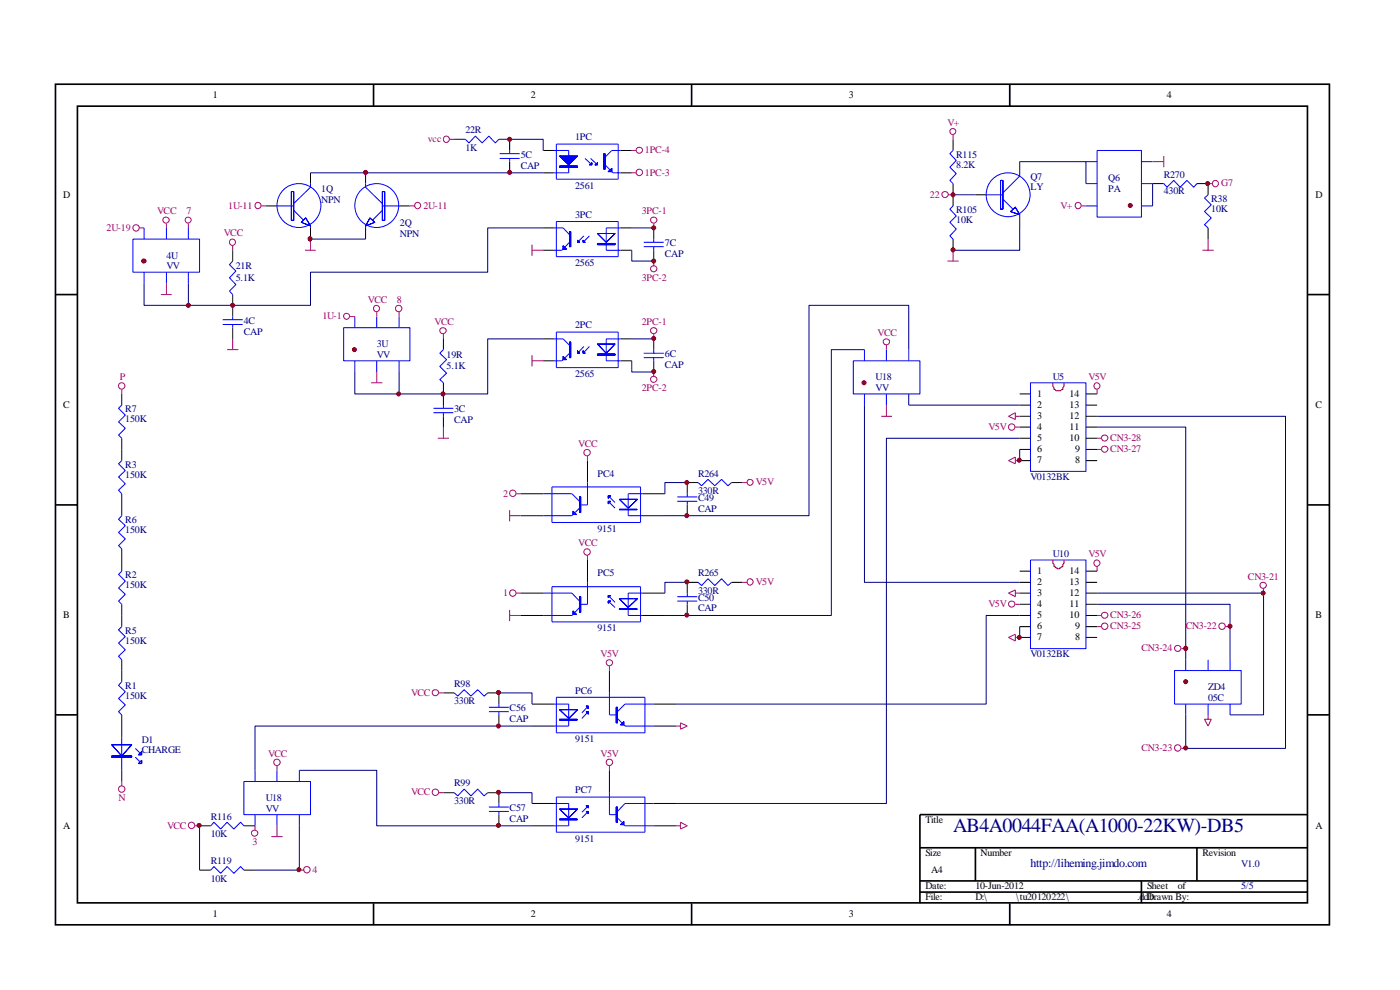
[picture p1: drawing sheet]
<svg xmlns="http://www.w3.org/2000/svg" width="297mm" height="210mm" viewBox="0 0 297 210" stroke-linecap="round" stroke-linejoin="round" font-family="sans-serif">
<g fill="none" stroke="#000" stroke-width=".35">
<path d="M11.8 17.9h270.2v178.3h-270.2zM79.2 17.9v4.6M146.7 17.9v4.6M214.2 17.9v4.6M16.4 22.5h261v169h-261zM11.8 62.5h4.6M277.5 62.5h4.6M11.8 107.1h4.6M277.5 107.1h4.6M11.8 151.6h4.6M277.5 151.6h4.6M195.2 179.8h82.3"/>
<path d="M206.9 179.8v7.1M253.9 179.8v7.1M277.5 172.8h-82.3v18.8M79.2 191.6v4.7M146.7 191.6v4.7M195.2 186.9h82.3M195.2 189.2h82.3M214.2 191.6v4.7M242.1 186.9v4.7"/>
</g>
<g fill="none" stroke="#000" stroke-width=".21">
<path d="M65.9 36.7v2.2M77.6 36.7v2.2M96.4 29.5h2.3M105.8 29.5h2.3v2.4M108.1 34.3v2.4M115.2 31.9h2.3M115.2 36.7h2.3M131.7 31.9h2.3M131.7 36.7h2.3M202.2 29.5v2.4M202.2 38.9v4.8M216.3 34.3v2.4"/>
<path d="M244.5 38.9h2.4M253.9 38.9h2.4v2.4M49.4 53.1v2.3M56.4 43.7h2.4M65.9 48.3v2.4M77.6 48.3v2.4M84.7 43.7h2.3M115.2 48.3h2.3M115.2 53.1h2.3M131.7 48.3h2.3M131.7 53.1h2.3M138.7 48.3v2.4"/>
<path d="M138.7 53.1v2.3M202.2 50.7v2.4M206.9 41.3h2.3M216.3 46.1v2.2M256.3 48.3v2.4M49.4 62.5v4.6M49.4 69.5v2.4M94.1 71.9v2.3M115.2 71.9h2.3M115.2 76.5h2.3M131.7 71.9h2.3M131.7 76.5h2.3"/>
<path d="M138.7 71.9v2.3M138.7 76.5v2.4M25.8 83.6v2.3M25.8 93v4.7M94.1 81.2v4.7M94.1 88.3v2.3M124.6 97.7v4.7M216.3 83.6h2.3M216.3 85.9h2.3M216.3 88.3h2.3M216.3 90.6h2.3M216.3 93h2.3"/>
<path d="M216.3 95.3h2.3M216.3 97.7h2.3M230.4 83.6h2.3M230.4 85.9h2.3M230.4 88.3h2.3M230.4 90.6h2.3M230.4 93h2.3M230.4 95.3h2.3M230.4 97.7h2.3M25.8 104.7v4.7M25.8 116.4v4.8M110.5 104.7h4.7"/>
<path d="M110.5 109.4h4.7M124.6 118.8v4.7M136.4 104.7h4.7M136.4 109.4h4.7M145.8 107.1v2.3M148.1 102.4h-2.3v2.3M155.2 102.4h2.3M25.8 128.2v4.7M25.8 140v4.6M110.5 125.8h4.7M110.5 130.6h4.7M136.4 125.8h4.7"/>
<path d="M136.4 130.6h4.7M145.8 128.2v2.4M148.1 123.5h-2.3v2.3M155.2 123.5h2.3M216.3 125.8h2.3M216.3 130.6h2.3M216.3 123.5h2.3M216.3 121.2h2.3M216.3 128.2h2.3M216.3 132.9h2.3M216.3 135.2h2.3M230.4 125.8h2.3"/>
<path d="M230.4 130.6h2.3M230.4 123.5h2.3M230.4 121.2h2.3M230.4 128.2h2.3M230.4 132.9h2.3M230.4 135.2h2.3M25.8 151.6v4.8M94.1 147h2.3M103.5 147h2.3v2.4M105.8 151.6v2.4M112.9 149.4h4.6M112.9 154h4.6"/>
<path d="M129.3 142.2v4.8M138.7 149.4h4.7M138.7 154h4.7M25.8 163.4v2.4M42.3 175.2h2.4M51.7 175.2h2.4M94.1 168.1h2.3M103.5 168.1h2.3v2.3M105.8 172.8v2.4M112.9 170.4h4.6M112.9 175.2h4.6M129.3 163.4v4.7"/>
<path d="M138.7 170.4h4.7M138.7 175.2h4.7M42.3 184.6h2.4M51.7 184.6h2.4"/>
</g>
<g fill="none" stroke="#00f" stroke-width=".21">
<path d="M65.9 38.9v.8l-3.6 3.5M77.6 38.9v.8l3.5 3.5M98.7 29.5l.8 .8 1.3-1.4 1.5 1.4 1.4-1.4 1.4 1.4 .7-.8M106 32.6h4.2M106 33.6h4.2M108.1 31.9v.7M108.1 33.6v.7M117.5 31.9h3.1v4.8h-3.1M118 30.6h13.1v7.4h-13.1zM124.1 33.6l1.5 1.4M125.3 33.6l1.4 1.4M128.4 35l1.6 1.7h1.7"/>
<path d="M131.7 31.9h-1.9l-1.4 1.5M202.2 31.9l-.7 .7 1.4 1.4-1.4 1.5 1.4 1.3-1.4 1.5 .7 .6M216.3 36.7v.6l-3.5 3.6M230.4 38.9h2.3M230.4 34.3h2.3M232.7 31.9h9.4v14.2h-9.4zM242.1 38.9h2.4M242.1 34.3h2.4M246.9 38.9l.7 .8 1.4-1.4 1.4 1.4 1.4-1.4 1.4 1.4 .7-.8M28.2 50.7h14.1v7h-14.1zM30.6 48.3v2.4M30.6 57.7v2.4"/>
<path d="M35.3 48.3v2.4M35.3 57.7v2.4M40 48.3v2.4M40 57.7v2.4M49.4 55.4l-.7 .7 1.3 1.4-1.3 1.4 1.3 1.5-1.3 1.3 .7 .8M58.8 43.7h3.5M62.3 44.6l2.1 2.1M65.9 47.9v.4M77.6 47.9v.4M81.1 43.7h3.6M81.1 44.6l-2.1 2.1M117.5 48.3h2l1.3 1.5"/>
<path d="M118 47h13.1v7.4h-13.1zM120.8 51.4l-1.6 1.7h-1.7M123.9 50l-1.4 1.4M125.1 50l-1.4 1.4M131.7 48.3h-3.1v4.8h3.1M136.6 51.4h4.2M136.6 52.3h4.2M138.7 50.7v.7M138.7 52.3v.8M202.2 43.7l-.7 .7 1.4 1.4-1.4 1.4 1.4 1.4-1.4 1.4 .7 .7M209.2 41.3h3.6M212.8 42.2l2.1 2.2"/>
<path d="M216.3 45.6v.5M230.4 43.7h2.3M242.1 43.7h2.4M256.3 41.3l-.8 .7 1.5 1.4-1.5 1.5 1.5 1.3-1.5 1.5 .8 .6M47.2 67.8h4.3M47.2 68.8h4.3M49.4 67.1v.7M49.4 68.8v.7M72.9 69.5h14.1v7h-14.1zM75.3 67.1v2.4M75.3 76.5v2.4M79.9 67.1v2.4"/>
<path d="M79.9 76.5v2.4M84.7 67.1v2.4M84.7 76.5v2.4M94.1 74.2l-.8 .7 1.4 1.4-1.4 1.4 1.4 1.5-1.4 1.3 .8 .7M117.5 71.9h2l1.3 1.3M118 70.4h13.1v7.6h-13.1zM120.8 74.9l-1.6 1.6h-1.7M123.9 73.5l-1.4 1.4M125.1 73.5l-1.4 1.4M131.7 71.9h-3.1v4.6h3.1M136.6 74.9h4.2M136.6 75.9h4.2"/>
<path d="M138.7 74.2v.7M138.7 75.9v.6M181 76.5h14.2v7.1h-14.2zM183.4 74.2v2.3M188 74.2v2.3M192.8 74.2v2.3M25.8 97.7l-.7 .7 1.5 1.4-1.5 1.4 1.5 1.4-1.5 1.4 .7 .7M25.8 85.9l-.7 .7 1.5 1.5-1.5 1.4 1.5 1.3-1.5 1.5 .7 .7M91.9 86.6h4.3M91.9 87.5h4.3M94.1 85.9v.7M94.1 87.5v.8"/>
<path d="M183.4 83.6v2.3M188 83.6v2.3M218.6 81.2h11.8v18.8h-11.8zM25.8 109.4l-.7 .8 1.5 1.3-1.5 1.4 1.5 1.4-1.5 1.4 .7 .7M115.2 104.7h6.1l1.6 1.6M117.1 103.3h18.8v7.5h-18.8zM121.6 109.1l-.3 .3h-6.1M122.9 107.8l-.9 .9M124.6 102.4v4.7h-1.7M129 106.3l1.5 1.5M129 105.2l1.5 1.4M136.4 104.7h-3.1v4.7h3.1"/>
<path d="M143.7 105.4h4.2M143.7 106.3h4.2M145.8 104.7v.7M145.8 106.3v.8M148.1 102.4l.7 .6 1.4-1.3 1.4 1.3 1.5-1.3 1.3 1.3 .8-.6M218.6 118.8h11.8v18.8h-11.8zM25.8 121.2l-.7 .6 1.5 1.5-1.5 1.4 1.5 1.4-1.5 1.4 .7 .7M25.8 132.9l-.7 .7 1.5 1.4-1.5 1.4 1.5 1.4-1.5 1.4 .7 .8M115.2 125.8h6.1l1.6 1.7M117.1 124.5h18.8v7.4h-18.8zM121.6 130.3l-.3 .3h-6.1M122.9 128.9l-.9 1"/>
<path d="M124.6 123.5v4.7h-1.7M129 127.5l1.5 1.4M129 126.3l1.5 1.5M136.4 125.8h-3.1v4.8h3.1M143.7 126.6h4.2M143.7 127.5h4.2M145.8 125.8v.8M145.8 127.5v.7M148.1 123.5l.7 .7 1.4-1.4 1.4 1.4 1.5-1.4 1.3 1.4 .8-.7M251.5 140v2.2M256.3 140v2.2M260.9 140v2.2"/>
<path d="M25.8 144.6l-.7 .8 1.5 1.3-1.5 1.5 1.5 1.3-1.5 1.5 .7 .6M25.8 156.4v7M28.7 158.7l.9 1M96.4 147l.7 .7 1.4-1.4 1.4 1.4 1.4-1.4 1.4 1.4 .8-.7M103.7 150h4.2M103.7 151h4.2M105.8 149.4v.6M105.8 151v.6M117.5 149.4h3.1v4.6h-3.1M118 147.9h18.8v7.5h-18.8zM124.8 151l-1.4 1.4M124.8 149.8l-1.4 1.4"/>
<path d="M129.3 147v4.6h1.7M131 152.4l.9 .9M132.3 153.8l.3 .2h6.1M138.7 149.4h-6.1l-1.6 1.6M249.2 142.2h14.1v7.2h-14.1zM251.5 149.4v2.2M256.3 149.4v2.2M260.9 149.4v2.2M28.7 160.6l.9 .9M44.7 175.2l.7-.8 1.4 1.5 1.4-1.5 1.4 1.5 1.5-1.5 .6 .8M51.7 165.8h14.2v7h-14.2zM54.1 163.4v2.4"/>
<path d="M54.1 172.8v2.4M58.8 163.4v2.4M58.8 172.8v2.4M63.5 163.4v2.4M96.4 168.1l.7 .7 1.4-1.4 1.4 1.4 1.4-1.4 1.4 1.4 .8-.7M103.7 171.2h4.2M103.7 172.1h4.2M105.8 170.4v.8M105.8 172.1v.7M117.5 170.4h3.1v4.8h-3.1M118 169.1h18.8v7.4h-18.8zM124.8 172.1l-1.4 1.4"/>
<path d="M124.8 170.9l-1.4 1.4M129.3 168.1v4.7h1.7M131 173.5l.9 .9M132.3 174.9l.3 .3h6.1M138.7 170.4h-6.1l-1.6 1.7M44.7 184.6l.7-.8 1.4 1.5 1.4-1.5 1.4 1.5 1.5-1.5 .6 .8"/>
<circle cx="63.4" cy="43.6" r="4.7"/>
<circle cx="79.9" cy="43.6" r="4.7"/>
<circle cx="213.9" cy="41.3" r="4.7"/>
</g>
<path d="M118.7 33.1h3.8l-1.9 1.9zM118.7 33.1h3.8l-1.9 1.9z" fill="#00f" stroke="#00f" stroke-width=".21"/>
<g fill="#00f" stroke="#00f" stroke-width=".21">
<path d="M118.7 35.2h3.8v.3h-3.8zM118.7 35.2h3.8v.3h-3.8z" fill-rule="evenodd"/>
<path d="M126.2 35h.5v-.5zM126.2 35h.5v-.5z" fill-rule="evenodd"/>
<path d="M125.1 35h.5v-.5zM125.1 35h.5v-.5z" fill-rule="evenodd"/>
<path d="M128.1 32.6v3.3h.3v-3.3zM128.1 32.6v3.3h.3v-3.3z" fill-rule="evenodd"/>
<path d="M129 36.4l.8-.7v.7zM129 36.4l.8-.7v.7z" fill-rule="evenodd"/>
<path d="M118.7 171.6h3.8l-1.9 1.9zM118.7 171.6h3.8l-1.9 1.9z" fill-rule="evenodd"/>
<path d="M118.7 173.7v.2h3.7v-.2zM118.7 173.7v.2h3.7v-.2z" fill-rule="evenodd"/>
<path d="M124.4 170.9h.4v.5zM124.4 170.9h.4v.5z" fill-rule="evenodd"/>
<path d="M124.4 172.1h.4v.5zM124.4 172.1h.4v.5z" fill-rule="evenodd"/>
<path d="M132.3 174.2v.7h-.6zM132.3 174.2v.7h-.6z" fill-rule="evenodd"/>
<path d="M130.7 171.2v3.2h.3v-3.2zM130.7 171.2v3.2h.3v-3.2z" fill-rule="evenodd"/>
<path d="M118.7 150.5h3.8l-1.9 1.9zM118.7 150.5h3.8l-1.9 1.9z" fill-rule="evenodd"/>
<path d="M118.7 152.6v.1h3.7v-.1zM118.7 152.6v.1h3.7v-.1z" fill-rule="evenodd"/>
<path d="M124.4 149.8h.4v.5zM124.4 149.8h.4v.5z" fill-rule="evenodd"/>
<path d="M124.4 151h.4v.5zM124.4 151h.4v.5z" fill-rule="evenodd"/>
<path d="M132.3 153.1v.7h-.6zM132.3 153.1v.7h-.6z" fill-rule="evenodd"/>
<path d="M130.7 150v3.3h.3v-3.3zM130.7 150v3.3h.3v-3.3z" fill-rule="evenodd"/>
<path d="M126.7 49.5l1.9 1.9 1.9-1.9zM126.7 49.5l1.9 1.9 1.9-1.9z" fill-rule="evenodd"/>
<path d="M126.7 51.6v.3h3.8v-.3zM126.7 51.6v.3h3.8v-.3z" fill-rule="evenodd"/>
<path d="M122.5 51l.4 .4h-.4zM122.5 51l.4 .4h-.4z" fill-rule="evenodd"/>
<path d="M123.7 51l.4 .4h-.4zM123.7 51l.4 .4h-.4z" fill-rule="evenodd"/>
<path d="M120.8 49.1v3.2h.3v-3.2zM120.8 49.1v3.2h.3v-3.2z" fill-rule="evenodd"/>
<path d="M119.5 52.2v.6h.6zM119.5 52.2v.6h.6z" fill-rule="evenodd"/>
<path d="M126.7 73l1.9 1.9 1.9-1.9zM126.7 73l1.9 1.9 1.9-1.9z" fill-rule="evenodd"/>
<path d="M126.7 75.1v.3h3.8v-.3zM126.7 75.1v.3h3.8v-.3z" fill-rule="evenodd"/>
<path d="M122.5 74.4l.4 .5h-.4zM122.5 74.4l.4 .5h-.4z" fill-rule="evenodd"/>
<path d="M123.7 74.4l.4 .5h-.4zM123.7 74.4l.4 .5h-.4z" fill-rule="evenodd"/>
<path d="M120.8 72.6v3.3h.3v-3.3zM120.8 72.6v3.3h.3v-3.3z" fill-rule="evenodd"/>
<path d="M119.5 75.6v.7h.6zM119.5 75.6v.7h.6z" fill-rule="evenodd"/>
<path d="M131.4 105.9l1.9 1.9 1.9-1.9zM131.4 105.9l1.9 1.9 1.9-1.9z" fill-rule="evenodd"/>
<path d="M131.4 108l3.7 .1zM131.4 108l3.7 .1z" fill-rule="evenodd"/>
<path d="M129 105.2v.5l.5-.5zM129 105.2v.5l.5-.5z" fill-rule="evenodd"/>
<path d="M129 106.3v.5l.5-.5zM129 106.3v.5l.5-.5z" fill-rule="evenodd"/>
<path d="M121.6 108.5v.6h.7zM121.6 108.5v.6h.7z" fill-rule="evenodd"/>
<path d="M122.9 105.4h.3v3.3h-.3zM122.9 105.4h.3v3.3h-.3z" fill-rule="evenodd"/>
<path d="M131.4 127l1.9 1.9 1.9-1.9zM131.4 127l1.9 1.9 1.9-1.9z" fill-rule="evenodd"/>
<path d="M131.4 129.1v.2h3.7v-.2zM131.4 129.1v.2h3.7v-.2z" fill-rule="evenodd"/>
<path d="M129 126.3v.4l.5-.4zM129 126.3v.4l.5-.4z" fill-rule="evenodd"/>
<path d="M129 127.5v.4l.5-.4zM129 127.5v.4l.5-.4z" fill-rule="evenodd"/>
<path d="M121.6 129.6v.7h.7zM121.6 129.6v.7h.7z" fill-rule="evenodd"/>
<path d="M122.9 126.6h.3v3.3h-.3zM122.9 126.6h.3v3.3h-.3z" fill-rule="evenodd"/>
<path d="M61.8 40.6v6.1h.5v-6.1zM61.8 40.6v6.1h.5v-6.1z" fill-rule="evenodd"/>
<path d="M63.9 47.2l2 .7-1-1.7zM63.9 47.2l2 .7-1-1.7z" fill-rule="evenodd"/>
<path d="M81.1 40.6v6.1h.5v-6.1zM81.1 40.6v6.1h.5v-6.1z" fill-rule="evenodd"/>
<path d="M78.5 46.2l1 1-1.9 .7zM78.5 46.2l1 1-1.9 .7z" fill-rule="evenodd"/>
<path d="M212.3 38.3v6.1h.5v-6.1zM212.3 38.3v6.1h.5v-6.1z" fill-rule="evenodd"/>
<path d="M214.4 44.9l1.9 .7-.9-1.7zM214.4 44.9l1.9 .7-.9-1.7z" fill-rule="evenodd"/>
<path d="M23.7 158h4.2l-2.1 2.4zM23.7 158h4.2l-2.1 2.4z" fill-rule="evenodd"/>
<path d="M23.7 160.4h4.2v.2h-4.2zM23.7 160.4h4.2v.2h-4.2z" fill-rule="evenodd"/>
<path d="M30.1 161.3v.7h-.7zM30.1 161.3v.7h-.7z" fill-rule="evenodd"/>
<path d="M30.1 159.4v.7h-.7zM30.1 159.4v.7h-.7z" fill-rule="evenodd"/>
</g>
<g fill="none" stroke="#000080" stroke-width=".21">
<path d="M65.9 36.7h49.3M108.1 29.5h7.1v2.4M216.3 34.3h14.1v4.6M244.5 38.9v4.8M65.9 50.7h11.7M115.2 48.3h-11.7v9.4h-37.6v7.1h-35.3v-4.7M134 53.1v2.3h4.7M134 48.3h4.7M202.2 41.3h4.7M216.3 48.3v4.8h-14.1M40 60.1v4.7M84.7 78.9v4.7"/>
<path d="M115.2 71.9h-11.7v11.7h-28.2v-4.7M134 76.5v2.4h4.7M134 71.9h4.7M183.4 74.2h-7v56.4h-35.3M192.8 74.2v-9.4h-21.2v44.6h-30.5M183.4 85.9v37.6h32.9M192.8 83.6v2.3h23.5M216.3 93h-28.3v77.4h-44.6M216.3 95.3v2.4M232.7 88.3h40v70.4h-21.2v-7.1M232.7 90.6h18.8v49.4M145.8 102.4h-4.7v2.3"/>
<path d="M145.8 123.5h-4.7v2.3M216.3 130.6h-7.1v18.8h-65.8M216.3 132.9v2.3M232.7 128.2h28.2v11.8M232.7 125.8h35.4v25.8h-7.2M105.8 147h7.1v2.4M112.9 154h-58.8v9.4M42.3 175.2v9.4M63.5 163.4h16.4v11.8h33M63.5 172.8v11.8h-9.4M105.8 168.1h7.1v2.3"/>
</g>
<g fill="#800000" stroke="#800000" stroke-width=".21">
<circle cx="77.6" cy="36.6" r=".42"/>
<circle cx="108.1" cy="36.6" r=".42"/>
<circle cx="108.1" cy="29.5" r=".42"/>
<circle cx="30.5" cy="55.4" r=".45"/>
<circle cx="138.7" cy="71.8" r=".42"/>
<circle cx="138.7" cy="78.8" r=".42"/>
<circle cx="138.7" cy="48.3" r=".42"/>
<circle cx="138.7" cy="55.4" r=".42"/>
<circle cx="75.2" cy="74.2" r=".42"/>
<circle cx="40" cy="64.8" r=".42"/>
<circle cx="84.6" cy="83.6" r=".42"/>
<circle cx="94" cy="83.6" r=".42"/>
<circle cx="49.4" cy="64.8" r=".42"/>
<circle cx="65.8" cy="50.7" r=".45"/>
<circle cx="105.7" cy="154" r=".42"/>
<circle cx="105.7" cy="175.1" r=".42"/>
<circle cx="105.7" cy="168.1" r=".42"/>
<circle cx="105.7" cy="146.9" r=".42"/>
<circle cx="42.2" cy="175.1" r=".42"/>
<circle cx="63.4" cy="184.5" r=".42"/>
<circle cx="145.7" cy="102.4" r=".42"/>
<circle cx="145.7" cy="123.4" r=".42"/>
<circle cx="216.2" cy="135.2" r=".42"/>
<circle cx="216.2" cy="97.6" r=".42"/>
<circle cx="145.7" cy="130.5" r=".42"/>
<circle cx="145.7" cy="109.4" r=".42"/>
<circle cx="251.5" cy="144.6" r=".42"/>
<circle cx="251.5" cy="137.5" r=".45"/>
<circle cx="251.5" cy="158.7" r=".42"/>
<circle cx="268" cy="125.8" r=".42"/>
<circle cx="260.9" cy="132.8" r=".42"/>
<circle cx="183.3" cy="81.2" r=".42"/>
<circle cx="239.8" cy="43.6" r=".42"/>
<circle cx="202.2" cy="53" r=".42"/>
<circle cx="202.2" cy="41.3" r=".42"/>
<circle cx="256.2" cy="38.9" r=".42"/>
</g>
<g fill="none" stroke="#a1006a" stroke-width=".21">
<path d="M95.4 29.5h1M134 36.7h1M134 31.9h1M202.2 28.6v.9M244.5 34.3h2.4M246.9 33.1v2.4M256.3 38.9h.9M29.6 48.3h1M35.3 47.4v.9M40 47.4v.9M49.4 52.2v.9M55.5 43.7h.9"/>
<path d="M64.7 53.1h2.3M65.9 50.7v2.4M87 43.7h1M112.9 51.9v2.4M112.9 53.1h2.3M138.7 47.4v.9M138.7 55.4v1M201 55.4h2.4M201.3 41.3h.9M202.2 53.1v2.3M229.4 43.7h1M255.1 53.1h2.4"/>
<path d="M256.3 50.7v2.4M34.1 62.5h2.3M35.3 60.1v2.4M48.2 74.2h2.3M49.4 71.9v2.3M74.3 67.1h1M79.9 66.2v.9M79.9 78.9v2.3M84.7 66.2v.9M94.1 70.9v1M112.9 75.4v2.3M112.9 76.5h2.3"/>
<path d="M138.7 70.9v1M138.7 78.9v.9M188 73.2v1M25.8 82.6v1M78.7 81.2h2.4M92.9 93h2.3M94.1 90.6v2.4M124.6 96.8v.9M186.9 88.3h2.3M188 85.9v2.4M214 88.3l1.4-.8v1.5zM214 97.7l1.4-.8v1.5z"/>
<path d="M215.4 88.3h.9M215.4 90.6h.9M215.4 97.7h.9M232.7 93h1M232.7 82.6v1M232.7 95.3h1M108.1 108.2v2.4M108.1 109.4h2.4M109.6 104.7h.9M124.6 117.9v.9M157.5 102.4h1M108.1 129.4v2.3"/>
<path d="M108.1 130.6h2.4M109.6 125.8h.9M157.5 123.5h1M214 125.8l1.4-.7v1.5zM214 135.2l1.4-.7v1.5zM215.4 125.8h.9M215.4 128.2h.9M215.4 135.2h.9M232.7 130.6h1M232.7 120.2v1M232.7 132.9h1M250.6 137.6h.9"/>
<path d="M260 132.9h.9M268.1 124.9v.9M93.1 147h1M129.3 141.3v.9M143.4 154h1M144.4 153.3l1.4 .7-1.4 .7zM250.6 158.7h.9M255.5 152.6h1.5l-.7 1.4zM256.3 151.6v1M25.8 165.8v.9M41.4 175.2h.9M54.1 175.2v.9"/>
<path d="M57.6 177.5h2.3M58.8 162.5v.9M58.8 175.2v2.3M93.1 168.1h1M129.3 162.5v.9M143.4 175.2h1M144.4 174.4l1.4 .8-1.4 .7zM63.5 184.6h.9"/>
<circle cx="94.7" cy="29.5" r=".66"/>
<circle cx="135.6" cy="36.6" r=".68"/>
<circle cx="135.7" cy="31.9" r=".66"/>
<circle cx="202.1" cy="27.9" r=".64"/>
<circle cx="257.8" cy="38.9" r=".66"/>
<circle cx="28.9" cy="48.3" r=".68"/>
<circle cx="35.2" cy="46.7" r=".66"/>
<circle cx="39.9" cy="46.7" r=".64"/>
<circle cx="49.3" cy="51.4" r=".66"/>
<circle cx="54.7" cy="43.6" r=".66"/>
<circle cx="88.6" cy="43.6" r=".66"/>
<circle cx="138.7" cy="46.7" r=".66"/>
<circle cx="138.7" cy="57" r=".66"/>
<circle cx="200.5" cy="41.3" r=".66"/>
<circle cx="228.7" cy="43.6" r=".66"/>
<circle cx="73.5" cy="67.1" r=".64"/>
<circle cx="79.9" cy="65.4" r=".66"/>
<circle cx="84.6" cy="65.4" r=".68"/>
<circle cx="94" cy="70.1" r=".66"/>
<circle cx="138.7" cy="70.1" r=".66"/>
<circle cx="188.1" cy="72.5" r=".66"/>
<circle cx="25.8" cy="81.9" r=".68"/>
<circle cx="124.5" cy="96" r=".68"/>
<circle cx="138.7" cy="80.5" r=".66"/>
<circle cx="214.6" cy="90.6" r=".68"/>
<circle cx="232.7" cy="81.8" r=".66"/>
<circle cx="234.4" cy="92.9" r=".66"/>
<circle cx="234.4" cy="95.3" r=".66"/>
<circle cx="108.8" cy="104.6" r=".68"/>
<circle cx="124.5" cy="117.1" r=".68"/>
<circle cx="159.1" cy="102.3" r=".64"/>
<circle cx="232.7" cy="119.4" r=".66"/>
<circle cx="108.8" cy="125.8" r=".68"/>
<circle cx="159.1" cy="123.4" r=".66"/>
<circle cx="214.6" cy="128.1" r=".66"/>
<circle cx="234.4" cy="132.8" r=".68"/>
<circle cx="234.4" cy="130.5" r=".66"/>
<circle cx="249.9" cy="137.5" r=".66"/>
<circle cx="259.2" cy="132.8" r=".68"/>
<circle cx="268" cy="124.2" r=".66"/>
<circle cx="92.4" cy="146.9" r=".66"/>
<circle cx="129.3" cy="140.6" r=".66"/>
<circle cx="249.8" cy="158.7" r=".68"/>
<circle cx="25.8" cy="167.4" r=".68"/>
<circle cx="40.6" cy="175.1" r=".68"/>
<circle cx="54" cy="176.7" r=".66"/>
<circle cx="58.8" cy="161.7" r=".68"/>
<circle cx="92.4" cy="168.1" r=".68"/>
<circle cx="129.3" cy="161.7" r=".68"/>
<circle cx="65.1" cy="184.5" r=".68"/>
</g>
<path d="M223.4 81.2v.8l.2 .2v.4h.3l.1 .3h1l.2-.3h.3v-.4l.2-.2v-.8M223.4 118.8v.7l.2 .2v.5l.7 .3v.1h.5v-.1l.7-.3v-.5l.2-.2v-.7" fill="none" stroke="#f00" stroke-width=".21"/>
<text font-size="4.2" fill="#000080" x="202.2" y="176.4">AB4A0044FAA(A1000-22KW)-DB5</text>
<text font-size="2.5" fill="#000080" x="218.6" y="183.9">http://liheming.jimdo.com</text>
<g font-size="2.1">
<text x="45.1" y="20.8">1</text>
<text x="112.6" y="20.8">2</text>
<text x="180.1" y="20.8">3</text>
<text x="247.6" y="20.8">4</text>
<text x="13.4" y="41.9">D</text>
<text x="279.1" y="41.9">D</text>
<text x="13.4" y="86.5">C</text>
<text x="220" y="84.2">1</text>
<text x="220" y="86.5">2</text>
<text x="220" y="88.9">3</text>
<text x="226.9" y="88.9">12</text>
<text x="226.9" y="86.5">13</text>
<text x="226.9" y="84.2">14</text>
<text x="279.1" y="86.5">C</text>
<text x="220" y="91.3">4</text>
<text x="220" y="93.6">5</text>
<text x="220" y="95.9">6</text>
<text x="226.9" y="93.6">10</text>
<text x="226.9" y="91.3">11</text>
<text x="228.1" y="95.9">9</text>
<text x="220" y="98.3">7</text>
<text x="228.1" y="98.3">8</text>
<text x="220" y="121.8">1</text>
<text x="220" y="124.1">2</text>
<text x="226.9" y="124.1">13</text>
<text x="226.9" y="121.8">14</text>
<text x="13.4" y="131.1">B</text>
<text x="220" y="126.5">3</text>
<text x="220" y="128.8">4</text>
<text x="220" y="131.1">5</text>
<text x="226.9" y="131.1">10</text>
<text x="226.9" y="128.8">11</text>
<text x="226.9" y="126.5">12</text>
<text x="279.1" y="131.1">B</text>
<text x="220" y="133.5">6</text>
<text x="220" y="135.8">7</text>
<text x="228.1" y="135.8">8</text>
<text x="228.1" y="133.5">9</text>
<text x="13.4" y="175.8">A</text>
<text x="196.3" y="174.6">Title</text>
<text x="279.1" y="175.8">A</text>
<text x="196.3" y="181.6">Size</text>
<text x="197.5" y="185.2">A4</text>
<text x="208" y="181.6">Number</text>
<text x="255.1" y="181.6">Revision</text>
<text x="196.3" y="188.6">Date:</text>
<text x="196.3" y="191">File:</text>
<text x="206.9" y="188.6">10-Jun-2012</text>
<text x="206.9" y="191">D:\</text>
<text x="215.6" y="191">\tu20120222\</text>
<text x="241.2" y="191">.ddDrawn By:</text>
<text x="243.3" y="188.6">Sheet</text>
<text x="243.8" y="191">b</text>
<text x="249.9" y="188.6">of</text>
<text x="45.1" y="194.6">1</text>
<text x="112.6" y="194.6">2</text>
<text x="180.1" y="194.6">3</text>
<text x="247.6" y="194.6">4</text>
</g>
<g font-size="2.1" fill="#000080">
<text x="98.7" y="28.3">22R</text>
<text x="122" y="29.7">1PC</text>
<text x="98.7" y="32.1">1K</text>
<text x="110.5" y="33.4">5C</text>
<text x="110.5" y="35.8">CAP</text>
<text x="202.9" y="33.4">R115</text>
<text x="202.9" y="35.6">8.2K</text>
<text x="68.2" y="40.7">1Q</text>
<text x="122" y="40">2561</text>
<text x="218.6" y="38.2">Q7</text>
<text x="218.6" y="40.3">LY</text>
<text x="235.1" y="38.4">Q6</text>
<text x="235.1" y="40.7">PA</text>
<text x="246.9" y="37.7">R270</text>
<text x="246.9" y="41.2">430R</text>
<text x="68.2" y="43.1">NPN</text>
<text x="84.8" y="47.8">2Q</text>
<text x="122" y="46.1">3PC</text>
<text x="202.9" y="45.2">R105</text>
<text x="202.9" y="47.3">10K</text>
<text x="257" y="42.8">R38</text>
<text x="257" y="45">10K</text>
<text x="84.8" y="50.4">NPN</text>
<text x="141.1" y="52.2">7C</text>
<text x="35.3" y="54.9">4U</text>
<text x="35.3" y="57.1">VV</text>
<text x="50" y="57.1">21R</text>
<text x="50" y="59.5">5.1K</text>
<text x="122" y="56.5">2565</text>
<text x="141.1" y="54.6">CAP</text>
<text x="51.7" y="68.7">4C</text>
<text x="51.7" y="71">CAP</text>
<text x="122" y="69.6">2PC</text>
<text x="79.9" y="73.7">3U</text>
<text x="79.9" y="75.9">VV</text>
<text x="94.7" y="75.9">19R</text>
<text x="141.1" y="75.8">6C</text>
<text x="94.7" y="78.3">5.1K</text>
<text x="122" y="79.9">2565</text>
<text x="141.1" y="78.1">CAP</text>
<text x="185.8" y="80.7">U18</text>
<text x="185.8" y="83">VV</text>
<text x="223.4" y="80.7">U5</text>
<text x="26.6" y="87.5">R7</text>
<text x="26.6" y="89.6">150K</text>
<text x="96.4" y="87.5">3C</text>
<text x="96.4" y="89.8">CAP</text>
<text x="26.6" y="99.2">R3</text>
<text x="26.6" y="101.3">150K</text>
<text x="126.7" y="101.1">PC4</text>
<text x="148.1" y="101.1">R264</text>
<text x="218.6" y="101.8">V0132BK</text>
<text x="148.1" y="104.8">330R</text>
<text x="148.1" y="106.3">C49</text>
<text x="26.6" y="110.9">R6</text>
<text x="26.6" y="113">150K</text>
<text x="126.7" y="112.9">9151</text>
<text x="148.1" y="108.6">CAP</text>
<text x="223.4" y="118.2">U10</text>
<text x="26.6" y="122.7">R2</text>
<text x="26.6" y="124.8">150K</text>
<text x="126.7" y="122.3">PC5</text>
<text x="148.1" y="122.3">R265</text>
<text x="148.1" y="126">330R</text>
<text x="148.1" y="127.4">C50</text>
<text x="148.1" y="129.7">CAP</text>
<text x="26.6" y="134.5">R5</text>
<text x="26.6" y="136.6">150K</text>
<text x="126.7" y="133.9">9151</text>
<text x="218.6" y="139.4">V0132BK</text>
<text x="26.6" y="146.1">R1</text>
<text x="26.6" y="148.3">150K</text>
<text x="96.4" y="145.7">R98</text>
<text x="96.4" y="149.4">330R</text>
<text x="122" y="147.2">PC6</text>
<text x="256.3" y="146.4">ZD4</text>
<text x="256.3" y="148.8">05C</text>
<text x="108.1" y="150.9">C56</text>
<text x="108.1" y="153.2">CAP</text>
<text x="30.1" y="157.6">D1</text>
<text x="30.1" y="159.8">CHARGE</text>
<text x="122" y="157.5">9151</text>
<text x="96.4" y="166.8">R99</text>
<text x="44.7" y="173.9">R116</text>
<text x="56.4" y="169.9">U18</text>
<text x="56.4" y="172.2">VV</text>
<text x="96.4" y="170.6">330R</text>
<text x="108.1" y="172">C57</text>
<text x="122" y="168.2">PC7</text>
<text x="44.7" y="177.6">10K</text>
<text x="108.1" y="174.3">CAP</text>
<text x="122" y="178.6">9151</text>
<text x="44.7" y="183.3">R119</text>
<text x="263.3" y="184">V1.0</text>
<text x="44.7" y="187">10K</text>
<text x="263.3" y="188.6">5/5</text>
</g>
<g font-size="2.1" fill="#a1006a">
<text x="201" y="26.7">V+</text>
<text x="90.8" y="30.2">vcc</text>
<text x="136.8" y="32.5">1PC-4</text>
<text x="136.8" y="37.3">1PC-3</text>
<text x="197.3" y="41.9">22</text>
<text x="259.1" y="39.5">G7</text>
<text x="33.4" y="45.5">VCC</text>
<text x="39.5" y="45.5">7</text>
<text x="48.4" y="44.3">1U-11</text>
<text x="89.8" y="44.3">2U-11</text>
<text x="136.1" y="45.5">3PC-1</text>
<text x="225" y="44.3">V+</text>
<text x="22.6" y="48.9">2U-19</text>
<text x="47.5" y="50.1">VCC</text>
<text x="136.1" y="59.5">3PC-2</text>
<text x="78.1" y="64.3">VCC</text>
<text x="84.2" y="64.3">8</text>
<text x="68.4" y="67.7">1U-1</text>
<text x="92.2" y="68.9">VCC</text>
<text x="136.1" y="68.9">2PC-1</text>
<text x="186.2" y="71.3">VCC</text>
<text x="25.4" y="80.7">P</text>
<text x="136.1" y="83">2PC-2</text>
<text x="230.9" y="80.7">V5V</text>
<text x="122.7" y="94.7">VCC</text>
<text x="209.7" y="91.3">V5V</text>
<text x="235.5" y="95.9">CN3-27</text>
<text x="235.5" y="93.6">CN3-28</text>
<text x="106.8" y="105.3">2</text>
<text x="160.4" y="103">V5V</text>
<text x="122.7" y="115.9">VCC</text>
<text x="230.9" y="118.2">V5V</text>
<text x="160.4" y="124.1">V5V</text>
<text x="264.8" y="122.9">CN3-21</text>
<text x="106.8" y="126.5">1</text>
<text x="209.7" y="128.8">V5V</text>
<text x="235.5" y="131.1">CN3-26</text>
<text x="235.5" y="133.5">CN3-25</text>
<text x="251.5" y="133.5">CN3-22</text>
<text x="127.4" y="139.4">V5V</text>
<text x="242.1" y="138.2">CN3-24</text>
<text x="87.2" y="147.6">VCC</text>
<text x="56.9" y="160.5">VCC</text>
<text x="127.4" y="160.5">V5V</text>
<text x="242.1" y="159.3">CN3-23</text>
<text x="25.1" y="169.9">N</text>
<text x="87.2" y="168.7">VCC</text>
<text x="35.5" y="175.8">VCC</text>
<text x="53.6" y="179.2">3</text>
<text x="66.3" y="185.2">4</text>
</g>
</svg>
